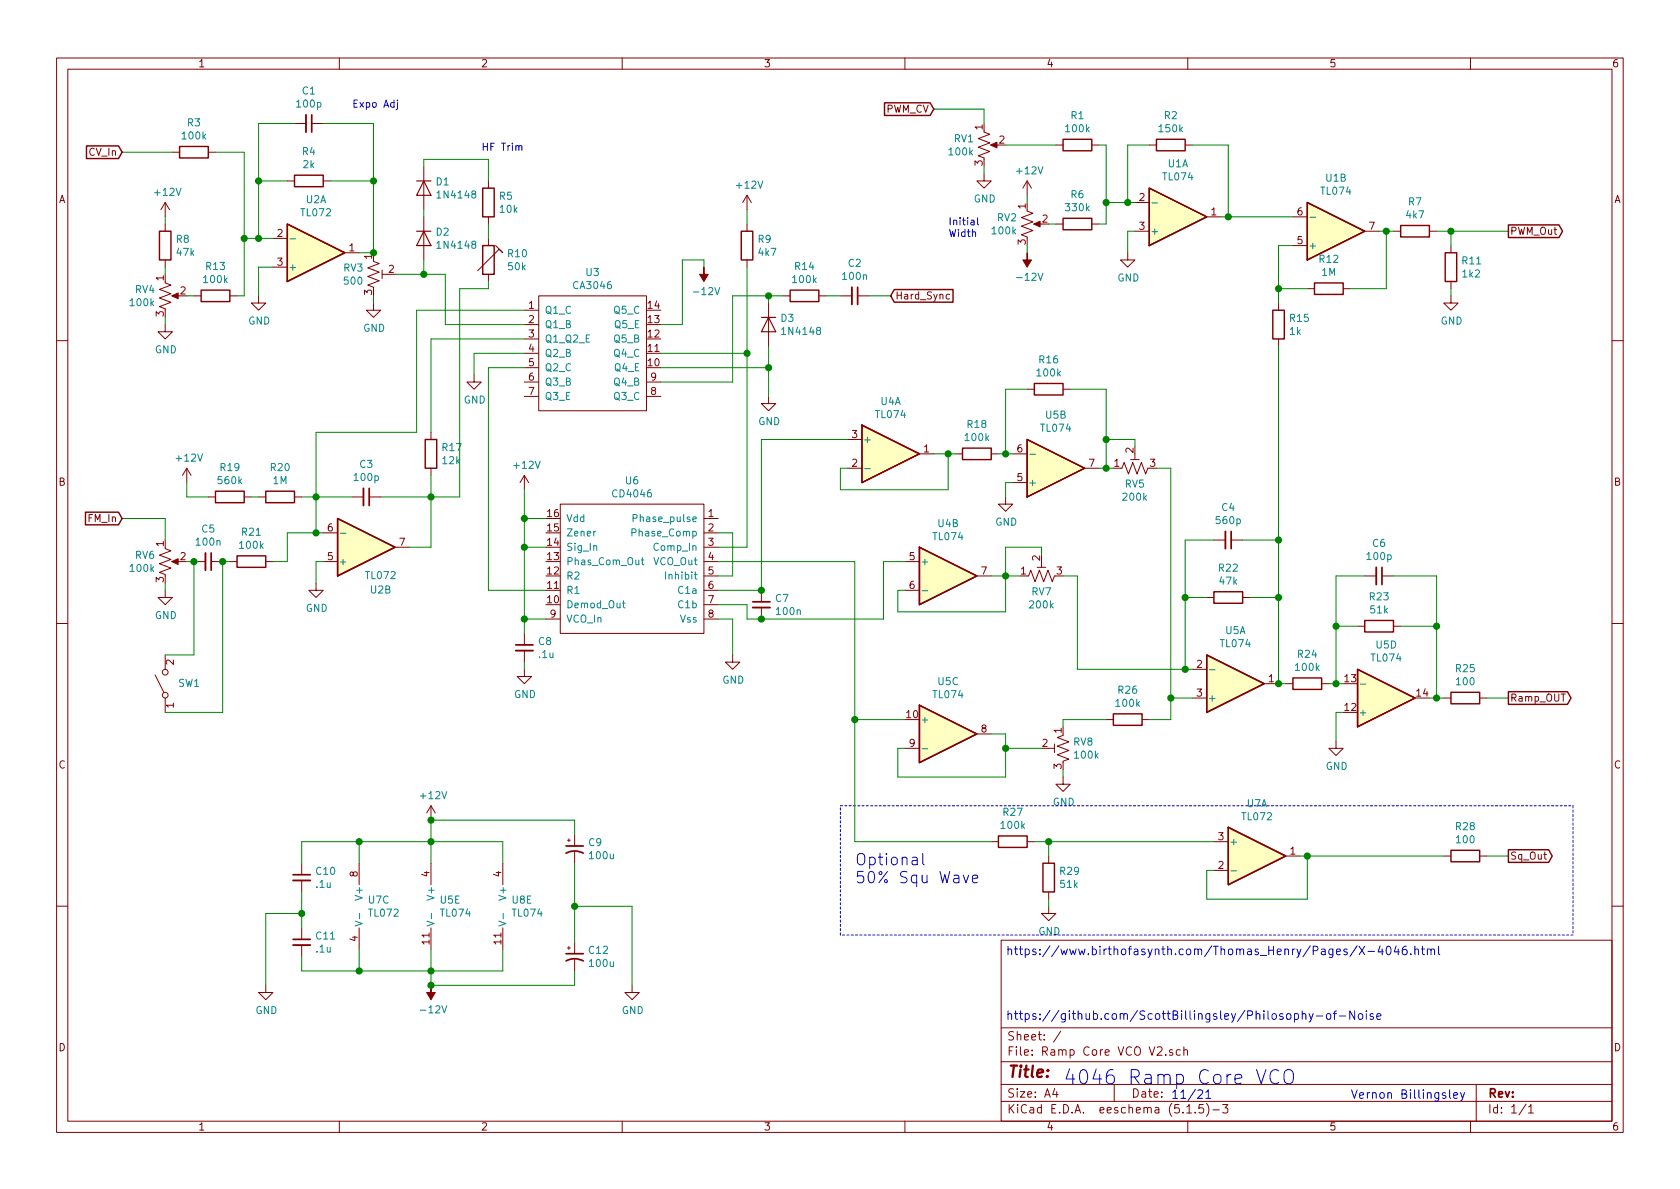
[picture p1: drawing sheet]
<svg xmlns="http://www.w3.org/2000/svg" width="297mm" height="210mm" viewBox="0 0 297 210" stroke-linecap="round" stroke-linejoin="round" font-family="sans-serif">
<g fill="none" stroke="#840000" stroke-width=".18">
<path d="M10 10.3h277v189.9h-277zM12 12.2h273v186.1h-273zM60 10.3v1.9M110 10.3v1.9M160 10.3v1.9M210 10.3v1.9M260 10.3v1.9M29.2 35.8v2.5M29.2 39.6v1.3M29.2 35.8l-.8 1.3M29.2 35.8l.8 1.3M30.5 26.9h1.2"/>
<path d="M36.8 26.9h1.3M50.8 32h1.3M52.1 21.8h2M55.1 21.8h2M57.1 32h1.3M74.9 29.5v7.6M74.9 38.3v7.7M86.4 32v1.3M86.4 38.3v1.3M132.1 34.5v2.6M132.1 39.6v1.3M132.1 34.5l-.8 1.3"/>
<path d="M132.1 34.5l.7 1.3M174 30.7v1.3h1.3l-1.3 1.3-1.3-1.3h1.3M174 23.4l1 .3-2 .8 2 .8-2 .7 2 .8-2 .8 1 .3M175.5 25.6h1M181.6 37.3l1 .4-2 .8 2 .7-2 .8 2 .8-2 .7 1 .4M181.6 32l-.8 1.3M181.6 32v2.5M181.6 32l.8 1.3M183.1 39.6h1M186.7 25.6h1.3M186.7 39.6h1.3M193 25.6h1.3"/>
<path d="M193 39.6h1.3M200.7 35.8h2.5M203.2 25.6h1.3M209.5 25.6h1.3M213.4 38.3h2.5M228.6 38.3h2.5M29.2 50l1 .4-2 .8 2 .7-2 .8 2 .8-2 .7 1 .4M29.2 57.4v1.3h1.3l-1.3 1.2-1.3-1.2h1.3M29.2 46v1.2M30.7 52.3h1M34.3 52.3h1.3M40.6 52.3h1.3"/>
<path d="M45.7 52.3v1.3h1.3l-1.3 1.3-1.3-1.3h1.3M48.3 42.2h2.5M48.3 47.2h2.5M61 44.7h2.5M66 46.2l1.1 .4-2.1 .8 2.1 .7-2.1 .8 2.1 .8-2.1 .7 1 .4M66 53.6v1.3h1.3l-1.3 1.2-1.2-1.2h1.2M67.6 47.7v1.6M67.6 48.5h1M86.4 42.2v1.2M86.4 48.5v1.3M87.6 43.4l1.3 1.3-.6-.6-3.8 3.8M92.7 54.9h2.5"/>
<path d="M92.7 57.4h2.5M92.7 59.9h2.5M95.2 52.3h19.1v20.3h-19.1zM132.1 46v1.2M135.9 53.6v7.6M138.4 52.3h1.3M144.8 52.3h1.2M148.6 52.3h2M151.6 52.3h2.1M167.9 52.1l-.4-.1-.2 .3 .1 .5h.5M199.4 44.7v1.3h1.3l-1.3 1.2-1.3-1.2h1.3M200.7 40.9h2.5"/>
<path d="M226.1 53.6v1.3M226.1 59.9v1.3M228.6 43.4h2.5M231.1 51h1.3M237.5 51h1.3M241.3 40.9h2.5M246.4 40.9h1.2M252.7 40.9h1.3M256.5 52.3v1.3h1.3l-1.3 1.3-1.2-1.3h1.2M256.5 43.4v1.3M256.5 49.8v1.2M10 60.2h2"/>
<path d="M76.2 76.4v1.3M83.8 66.3v1.3h1.3l-1.3 1.2-1.3-1.2h1.3M92.7 62.5h2.5M92.7 65h2.5M92.7 67.6h2.5M92.7 70.1h2.5M114.3 67.6h2.5M114.3 70.1h2.5M135.9 70.1v1.3h1.3l-1.3 1.2-1.3-1.2h1.3M149.9 77.7h2.5M181.6 68.8h1.3M188 68.8h1.2"/>
<path d="M285 60.2h2M29.2 97l1 .4-2 .8 2 .7-2 .8 2 .8-2 .7 1 .4M30.7 99.3h1M33 82.8l-.7 1.3M33 82.8v2.5M33 82.8l.8 1.3M34.3 99.3h2M36.8 87.9h1.3M37.3 99.3h2.1M40.6 99.3h1.3M43.2 87.9h1.2M45.7 87.9h1.3"/>
<path d="M47 99.3h1.3M52.1 87.9h1.2M57.1 99.3h2.6M57.1 94.2h2.6M62.2 87.9h2.1M65.3 87.9h2M69.8 96.8h2.6M76.2 82.8v1.3M92.7 84.1v2.5M92.7 84.1l-.8 1.2M92.7 84.1l.8 1.2M99.1 89.1h25.4v22.9h-25.4z"/>
<path d="M124.5 99.3h2.5M124.5 94.2h2.5M124.5 96.8h2.5M124.5 91.7h2.5M149.9 82.8h2.5M160 99.3h2.6M162.6 80.3h2.5M168.9 80.3h1.3M175.3 80.3h1.2M177.8 87.9v1.2h1.3l-1.3 1.3-1.3-1.3h1.3M179.1 85.3h2.5M179.1 80.3h2.5"/>
<path d="M184.1 99.3v1M191.8 82.8h2.5M198.1 82.8h.3l.4-1 .7 2 .8-2 .7 2 .8-2 .8 2 .3-1M199.9 81.3h1.5M200.7 80.3v1M214.6 95.5h2.1M217.7 95.5h2M10 110.3h2M27.4 119.4l1.6 3M29.2 104.4v1.3h1.3l-1.3 1.2-1.3-1.2h1.3M29.2 115.8v2.6M55.9 103.1v1.3h1.2l-1.2 1.3-1.3-1.3h1.3"/>
<path d="M92.7 118.4v1.2h1.3l-1.3 1.3-1.3-1.3h1.3M92.7 112v2M92.7 115.1v2M96.5 109.5h2.6M124.5 101.8h2.5M124.5 104.4h2.5M124.5 106.9h2.5M124.5 109.5h2.5M129.5 115.8v1.3h1.3l-1.3 1.3-1.2-1.3h1.2M134.6 104.4v2M134.6 107.4v2.1M160 104.4h2.6"/>
<path d="M172.7 101.8h2.6M181.6 101.8h.3l.3-1 .8 2.1 .8-2.1 .7 2.1 .8-2.1 .8 2.1 .3-1.1M183.4 100.3h1.5M210.8 118.4h2.6M213.4 105.7h1.2M219.7 105.7h1.3M240 110.7h1.3M241.3 101.8h2M244.3 101.8h2.1M246.4 110.7h1.2M285 110.3h2M29.2 123.4v2.6"/>
<path d="M160 132.3h2.6M172.7 129.8h2.6M185.4 132.3h1M186.4 131.6v1.5M188 137.4v1.3h1.2l-1.2 1.2-1.3-1.2h1.3M188 130l-1.1 .4 2.1 .8-2.1 .7 2.1 .8-2.1 .8 2.1 .7-1 .4M195.6 127.2h1.2M201.9 127.2h1.3M210.8 123.4h2.6M223.5 120.9h2.6M227.3 120.9h1.3M233.7 120.9h1.2"/>
<path d="M236.2 131.1v1.2h1.3l-1.3 1.3-1.3-1.3h1.3M255.3 123.4h1.2M261.6 123.4h1.3M53.3 152.6v2.1M53.3 155.7v2M63.5 152.6v3.9M76.2 142.5v2.5M76.2 152.6v3.9M76.2 142.5l-.8 1.3M76.2 142.5l.8 1.3M88.9 152.6v3.9M100.3 148.6h.5"/>
<path d="M100.6 148.3v.5M101.6 147.6v2M101.6 150.6v2M175.3 148.8h1.2M181.6 148.8h1.3M185.4 151.4v1.2M185.4 157.7v1.3M214.6 153.9h2.6M214.6 148.8h2.6M227.3 151.4h2.6M255.3 151.4h1.2M261.6 151.4h1.3"/>
<path d="M10 160.2h2M47 174.2v1.3h1.3l-1.3 1.3-1.3-1.3h1.3M53.3 164.1v2M53.3 167.1v2.1M63.5 164.1v3.8M76.2 164.1v3.8M88.9 164.1v3.8M100.3 167.6h.5M100.6 167.4v.5M101.6 166.6v2.1M101.6 169.7v2M111.8 174.2v1.3h1.2l-1.2 1.3-1.3-1.3h1.3"/>
<path d="M177 166.3h108v32h-108zM185.4 160.3v1.2h1.3l-1.3 1.3-1.3-1.3h1.3M285 160.2h2M60 198.3v1.9M110 198.3v1.9M160 198.3v1.9M177 194.8h108M177 191.8h108M177 187.8h108M177 181.8h108M186.5 192.5l-.4 1h1M186.8 193v1"/>
<path d="M187.6 182.3l-1.3 2M197 191.8v3M206.1 186.5v.1M207.3 185.7l-.3-.1-.2 .2v.2l.5 .2v.3h-.5M208.7 185.7l-.4-.1-.3 .3 .1 .6h.6M209.3 185.7l.2-.1 .4 .1 .1 .9M209.3 185.1v1.5M209.8 195.8l.5-.5v1.5M209.8 196.8h.9M210 198.3v1.9M211.3 196.7v.1M212.8 195.3h-.8v.7l.2-.1 .5 .1 .1 .2v.5l-.3 .1-.5-.1"/>
<path d="M213.3 195.1a1.71 1.71 0 0 1 0 2.3M214.5 196.3h1.1M216.2 195.3h.9l-.5 .6 .4 .1v.7l-.2 .1-.6-.1M260 198.3v1.9M261 191.8v6.5M269.8 195.2l-1.2 2M270.3 195.8l.4-.5v1.5M270.3 196.8h.8"/>
<circle cx="29.2" cy="118.9" r=".51"/>
<circle cx="29.2" cy="122.9" r=".51"/>
</g>
<g fill="#840000" stroke="#840000" stroke-width=".18">
<path d="M76.2 174.2v1.3h.8l-.8 1.3-.8-1.3h.8z"/>
<path d="M175.1 25.6l1.2-.5v1.1z"/>
<path d="M30.4 99.3l1.1-.5v1z"/>
<path d="M30.4 52.3l1.1-.5v1z"/>
<path d="M124.5 47.2v1.3h.7l-.7 1.3-.8-1.3h.8z"/>
<path d="M182.8 39.6l1.1-.5v1z"/>
<path d="M181.6 44.7v1.3h.8l-.8 1.2-.8-1.2h.8z"/>
</g>
<g fill="#ffffc2" stroke="#ffffc2" stroke-width=".18">
<path d="M162.6 124.7l10.1 5.1-10.1 5.1z"/>
<path d="M240 118.4l10.2 5-10.2 5.1z"/>
<path d="M181.6 77.7l10.2 5.1-10.2 5.1z"/>
<path d="M213.4 115.8l10.1 5.1-10.1 5.1z"/>
<path d="M50.8 39.6l10.2 5.1-10.2 5.1z"/>
<path d="M231.1 35.8l10.2 5.1-10.2 5.1z"/>
<path d="M162.6 96.8l10.1 5-10.1 5.1z"/>
<path d="M152.4 75.2l10.2 5.1-10.2 5z"/>
<path d="M203.2 33.3l10.2 5-10.2 5.1z"/>
<path d="M217.2 146.3l10.1 5.1-10.1 5.1z"/>
<path d="M59.7 91.7l10.1 5.1-10.1 5z"/>
</g>
<g fill="none" stroke="#840000" stroke-width=".25">
<path d="M156.4 18.2h8.1l.6 1.1-.6 1.1h-8.1zM15.3 25.8h5.7l.6 1.1-.6 1.1h-5.7zM31.7 25.9h5.1v2h-5.1zM50.8 39.6l10.2 5.1-10.2 5.1zM52.1 31h5v2h-5zM85.3 33.3h2.1v5h-2.1zM188 38.6h5v2h-5zM188 24.6h5v2.1h-5zM203.2 33.3l10.2 5-10.2 5.1zM204.5 24.6h5v2.1h-5zM231.1 35.8l10.2 5.1-10.2 5.1zM247.6 39.9h5.1v2h-5.1z"/>
<path d="M266.7 39.8h8.9l.7 1.1-.7 1.1h-8.9zM28.2 40.9h2v5.1h-2zM35.6 51.3h5v2h-5zM85.3 43.4h2.1v5.1h-2.1zM131.1 40.9h2v5.1h-2zM139.7 51.3h5.1v2h-5.1zM158.1 51.2h10.4v2.2h-10.4l-.6-1.1zM225 54.9h2.1v5h-2.1zM232.4 50h5.1v2.1h-5.1zM255.5 44.7h2.1v5.1h-2.1zM75.2 77.7h2v5.1h-2zM152.4 75.2l10.2 5.1-10.2 5z"/>
<path d="M170.2 79.2h5.1v2.1h-5.1zM181.6 77.7l10.2 5.1-10.2 5.1zM182.9 67.8h5.1v2h-5.1zM15.1 90.6h5.9l.6 1.1-.6 1.1h-5.9zM38.1 86.9h5.1v2h-5.1zM41.9 98.3h5.1v2h-5.1zM47 86.9h5.1v2h-5.1zM59.7 91.7l10.1 5.1-10.1 5zM162.6 96.8l10.1 5-10.1 5.1zM213.4 115.8l10.1 5.1-10.1 5.1zM214.6 104.6h5.1v2.1h-5.1zM228.6 119.9h5.1v2h-5.1z"/>
<path d="M240 118.4l10.2 5-10.2 5.1zM241.3 109.7h5.1v2.1h-5.1zM162.6 124.7l10.1 5.1-10.1 5.1zM196.8 126.2h5.1v2.1h-5.1zM256.5 122.4h5.1v2.1h-5.1zM266.7 122.3h10.4l.7 1.1-.7 1.2h-10.4zM176.5 147.8h5.1v2.1h-5.1zM184.4 152.6h2v5.1h-2zM217.2 146.3l10.1 5.1-10.1 5.1zM256.5 150.4h5.1v2h-5.1zM266.7 150.3h7.1l.6 1.1-.6 1.1h-7.1z"/>
</g>
<g fill="none" stroke="#008484" stroke-width=".18">
<path d="M203.7 35.9h1M231.6 38.4h1M51.3 42.2h1M60.2 94.3h1M105.3 93.9l-.3 .3M111.7 94.2l.7-.1v-.5l-.7-.1v1.3M111.9 91.6l.7-.1v-.4l-.2-.1h-.5v1.2M113.4 99h.5M113.6 98.6v1.1l.3 .2M152.9 82.9h1M182.1 80.3h1M110.1 106.6h.4"/>
<path d="M110.2 106.2v1.1l.3 .2M163 104.5h1M213.8 118.4h1M163 132.4h1M240.5 121h1M217.7 154h.9M62.8 162.9l1.3 .4-1.3 .4M63.6 161.5v1M75.5 162.9l1.3 .4-1.3 .4M76.3 161.5v1M88.2 162.9l1.3 .4-1.3 .4M89 161.5v1"/>
</g>
<path d="M73.7 32h2.5M74.9 32l1.3 2.5h-2.5zM73.7 40.9h2.5M74.9 40.9l1.3 2.5h-2.5zM134.6 56.1h2.6M135.9 56.1l1.3 2.6h-2.6z" fill="none" stroke="#840000" stroke-width=".2"/>
<path d="M54.1 20.3v3.1M150.6 50.8v3M36.3 97.8v3M64.3 86.4v3M216.7 94v3M91.2 115.1h3M133.1 107.4h3M243.3 100.3v3.1M51.8 155.7h3.1M51.8 167.1h3.1" fill="none" stroke="#840000" stroke-width=".33"/>
<g fill="none" stroke="#840000" stroke-width=".3">
<path d="M55.1 20.3v3.1M151.6 50.8v3M37.3 97.8v3M65.3 86.4v3M217.7 94v3M91.2 114h3M133.1 106.4h3M244.3 100.3v3.1M51.8 154.7h3.1M100.1 150.9a3.2 3.2 0 0 1 3 0M100.1 149.6h3M51.8 166.1h3.1"/>
<path d="M100.1 169.9a3.2 3.2 0 0 1 3 0M100.1 168.7h3"/>
</g>
<path d="M148.6 142.5h129.5M278.1 142.5v22.8M148.6 165.3v-22.8M278.1 165.3h-129.5" fill="none" stroke="#0000c2" stroke-width=".18" stroke-dasharray=".4 .4"/>
<g fill="none" stroke="#008400" stroke-width=".18">
<path d="M165.1 19.3h8.9v2.5M21.6 26.9h8.9M29.2 38.3v1.3M38.1 26.9h5.1v25.4h-1.3M45.7 32h5.1M52.1 21.8h-6.4v20.4M57.1 21.8h8.9v22.9h-2.5M58.4 32h7.6M74.9 29.5v-1.3h11.5v3.8M74.9 37.1v1.2M86.4 39.6v2.6M132.1 37.1v2.5"/>
<path d="M174 29.5v1.2M177.8 25.6h8.9M181.6 34.5v1.3M185.4 39.6h1.3M194.3 25.6h1.3v14h-1.3M195.6 35.8h5.1M203.2 25.6h-3.8v10.2M210.8 25.6h6.4v12.7M215.9 38.3h12.7M29.2 47.2v1.3M29.2 56.1v1.3M33 52.3h1.3"/>
<path d="M43.2 42.2h5.1M48.3 47.2h-2.6v5.1M66 52.3v1.3M69.8 48.5h8.9v8.9h14M74.9 46v2.5M86.4 49.8v1.2h-5.1v36.9h-14M92.7 59.9h-16.5v16.5M92.7 54.9h-19v21.5h-17.8v17.8M124.5 47.2v-1.2h-3.9v11.4h-3.8M132.1 47.2v49.6h-5.1M135.9 52.3v1.3M138.4 52.3h-8.9v15.3h-12.7"/>
<path d="M146 52.3h2.6M153.7 52.3h3.8M181.6 43.4v1.3M200.7 40.9h-1.3v3.8M226.1 51h5M228.6 43.4h-2.5v10.2M243.8 40.9h2.6M245.1 40.9v10.1h-6.3M254 40.9h12.7M256.5 40.9v2.5M256.5 51v1.3M92.7 65h-6.3v39.4h10.1"/>
<path d="M92.7 62.5h-8.9v3.8M116.8 65h19.1M116.8 62.5h15.3M135.9 61.2v8.9M149.9 77.7h-15.3v26.7h-7.6M181.6 68.8h-3.8v11.5M189.2 68.8h6.4v14M195.6 77.7h5.1v1.3M226.1 61.2v59.7h1.2M21.6 91.7h7.6v3.8M33 85.3v2.6h3.8M33 99.3h1.3v16.5h-5.1"/>
<path d="M40.6 99.3h-1.2v26.7h-10.2M44.4 87.9h1.3M53.3 87.9h8.9M57.1 94.2h-6.3v5.1h-2.5M57.1 99.3h-1.2v3.8M76.2 84.1v12.7h-3.8M92.7 86.6v25.4M92.7 96.8h3.8M92.7 91.7h3.8M127 99.3h24.1v49.5h24.2M127 94.2h2.5v7.6h-2.5M160 99.3h-3.8v10.2h-24.1v-2.6h-5.1"/>
<path d="M165.1 80.3h3.8M167.6 80.3v6.3h-19v-3.8h1.3M176.5 80.3h2.6M179.1 85.3h-1.3v2.6M184.1 98v-1.2h-6.3v11.4h-19.1v-3.8h1.3M194.3 82.8h2.5M204.5 82.8h2.5v44.4h-3.8M214.6 95.5h-5.1v22.9M219.7 95.5h6.4M29.2 103.1v1.3M92.7 117.1v1.3M92.7 109.5h3.8"/>
<path d="M127 109.5h2.5v6.3M175.3 101.8h5M188 101.8h2.5v16.6h20.3M209.5 105.7h3.9M221 105.7h5.1M236.2 110.7h3.8M241.3 101.8h-5.1v19.1M246.4 101.8h7.6v21.6M247.6 110.7h6.4M151.1 127.2h8.9M175.3 129.8h2.5v7.6h-19.1v-5.1h1.3M177.8 132.3h6.3"/>
<path d="M188 136.1v1.3M195.6 127.2h-7.6v1.3M207 123.4h3.8M234.9 120.9h2.6M237.5 126h-1.3v5.1M252.7 123.4h2.6M262.9 123.4h3.8M53.3 152.6v-3.8h35.6v3.8M53.3 157.7v6.4M63.5 148.8v3.8M101.6 147.6v-2.6h-25.4v7.6M101.6 152.6v14"/>
<path d="M182.9 148.8h31.7M185.4 148.8v2.6M185.4 159v1.3M229.9 151.4h25.4M231.1 151.4v7.6h-17.7v-5.1h1.2M262.9 151.4h3.8M53.3 161.5h-6.3v12.7M63.5 167.9v3.8M76.2 167.9v6.3h25.4v-2.5M88.9 167.9v3.8h-35.6v-2.5M101.6 160.3h10.2v13.9"/>
</g>
<g fill="none" stroke="#0000c2" stroke-width=".18">
<path d="M70.3 18.1v1.1l-.3 .2M70.3 17.7v.1M91.7 25.9l.2-.2 .3 .1 .1 .8M172.8 38.5v1.1l.2 .2M163.1 150.9v1.7l.3 .3M170.3 154.8l.5 1.3 .5-1.3M171.9 155.4l1-.2-.1-.3-.6-.1-.3 .2 .1 1 .2 .1 .6-.1M228.9 179.3a.48 .48 0 0 1 .6 .1v.7a.48 .48 0 0 1-.6 .1M228.9 179.2v1.5M230.3 179.4l.2-.2 .3 .1 .1 1M230.3 178.8v1.5M231.4 179.2l.4 1.1"/>
<path d="M232.2 179.2l-.5 1.4-.3 .1M232.7 179.7h1.2M234.6 179.4l.2-.2 .4 .1 .1 .2-.1 .7-.4 .1-.2-.2zM235.7 179.2h.6M236.3 178.8l-.4 .2v1.3M236.8 179.7h1.1M239.5 178.8v1.5l-.8-1.5v1.5M240 167.3l-1.3 1.9M240.2 179.4l.2-.2 .4 .1 .1 .2-.1 .7-.4 .1-.2-.2zM240.3 167.3l1 1.5M241.3 167.3l-1 1.5M241.6 178.8v.1"/>
<path d="M241.6 179.2v1.1M241.9 168.2h1.1M242.8 179.3l-.4-.1-.2 .3 .1 .2 .5 .1v.4h-.6M243.4 179.8l.8-.2-.1-.3-.4-.1-.3 .3 .1 .7h.6M244 167.3l-.3 1h.9M244.4 167.8v1M245.2 167.5l.2-.2a.8 .8 0 0 1 .6 .7 .8 .8 0 0 1-.3 .8h-.1a.83 .83 0 0 1-.4-1.3zM246.9 167.3l-.4 1h.9M247.2 167.8v1M248.7 167.3a.62 .62 0 0 0-.8 .7l.1 .7a.48 .48 0 0 0 .7 .1l.1-.3-.1-.5a.48 .48 0 0 0-.8 .2M249.4 168.7v.1M250.2 168v-.1a.36 .36 0 0 1 .6 .1v.8"/>
<path d="M250.2 167.3v1.5M251.3 167.8h.6M251.5 167.3v1.3l.4 .2M252.4 168l.2-.2 .3 .1 .1 .9M252.4 167.8v1M253 168l.2-.2 .4 .1v.9M254.4 167.3v1.3l.2 .2M211.8 192.9l.5-.2 .3 .2v.3l-.9 1h.9M213.2 193.2l.4-.5v1.5M213.2 194.2h.9M226.1 189.4a.94 .94 0 0 0-1.1-.1 .94 .94 0 0 0-.5 .9 1.04 1.04 0 0 0 .3 1.1 1.04 1.04 0 0 0 1.2 .2l.1-.1M227.2 189.5l.2-.2a.84 .84 0 0 1 1.2 .2 1.96 1.96 0 0 1-.3 2l-.2 .1a.85 .85 0 0 1-1.1-.8z"/>
<path d="M256.3 192.7v1.3l.2 .2M257 193.7l.7-.1v-.3l-.5-.1-.2 .2 .1 .8h.6M258.2 193.2l.4 1M259 193.2l-.6 1.4-.2 .1"/>
</g>
<g fill="#008400" stroke="#008400" stroke-width=".25">
<circle cx="74.9" cy="48.5" r=".51"/>
<circle cx="101.6" cy="160.3" r=".51"/>
<circle cx="76.2" cy="145" r=".51"/>
<circle cx="92.7" cy="91.7" r=".51"/>
<circle cx="66" cy="44.7" r=".51"/>
<circle cx="63.5" cy="148.8" r=".51"/>
<circle cx="76.2" cy="174.2" r=".51"/>
<circle cx="63.5" cy="171.7" r=".51"/>
<circle cx="217.2" cy="38.3" r=".51"/>
<circle cx="43.2" cy="42.2" r=".51"/>
<circle cx="195.6" cy="35.8" r=".51"/>
<circle cx="92.7" cy="109.5" r=".51"/>
<circle cx="45.7" cy="42.2" r=".51"/>
<circle cx="53.3" cy="161.5" r=".51"/>
<circle cx="76.2" cy="87.9" r=".51"/>
<circle cx="177.8" cy="132.3" r=".51"/>
<circle cx="209.6" cy="105.7" r=".51"/>
<circle cx="135.9" cy="65" r=".51"/>
<circle cx="226.1" cy="95.5" r=".51"/>
<circle cx="209.6" cy="118.4" r=".51"/>
<circle cx="135.9" cy="52.3" r=".51"/>
<circle cx="226.1" cy="105.7" r=".51"/>
<circle cx="207" cy="123.4" r=".51"/>
<circle cx="256.5" cy="40.9" r=".51"/>
<circle cx="177.8" cy="101.8" r=".51"/>
<circle cx="245.1" cy="40.9" r=".51"/>
<circle cx="151.1" cy="127.2" r=".51"/>
<circle cx="92.7" cy="96.8" r=".51"/>
<circle cx="134.6" cy="109.5" r=".51"/>
<circle cx="134.6" cy="104.4" r=".51"/>
<circle cx="254" cy="123.4" r=".51"/>
<circle cx="185.4" cy="148.8" r=".51"/>
<circle cx="55.9" cy="87.9" r=".51"/>
<circle cx="231.1" cy="151.4" r=".51"/>
<circle cx="45.7" cy="32" r=".51"/>
<circle cx="76.2" cy="171.7" r=".51"/>
<circle cx="199.4" cy="35.8" r=".51"/>
<circle cx="39.4" cy="99.3" r=".51"/>
<circle cx="76.2" cy="148.8" r=".51"/>
<circle cx="226.1" cy="120.9" r=".51"/>
<circle cx="34.3" cy="99.3" r=".51"/>
<circle cx="236.2" cy="120.9" r=".51"/>
<circle cx="66" cy="32" r=".51"/>
<circle cx="132.1" cy="62.5" r=".51"/>
<circle cx="195.6" cy="77.7" r=".51"/>
<circle cx="55.9" cy="94.2" r=".51"/>
<circle cx="195.6" cy="82.8" r=".51"/>
<circle cx="226.1" cy="51" r=".51"/>
<circle cx="254" cy="110.7" r=".51"/>
<circle cx="177.8" cy="80.3" r=".51"/>
<circle cx="236.2" cy="110.7" r=".51"/>
<circle cx="167.6" cy="80.3" r=".51"/>
</g>
<text font-size="3.5" fill="#0000c2" x="188" y="191.8">4046 Ramp Core VCO</text>
<g font-size="2.8" fill="#0000c2">
<text x="151.1" y="153">Optional</text>
<text x="151.1" y="156.2">50% Squ Wave</text>
</g>
<text font-size="2.8" fill="#840000" x="178" y="190.5">Title:</text>
<g font-size="2.1" fill="#0000c2">
<text x="177.8" y="168.9">https://www.birthofasynth.com/Thomas_Henry/Pages/X-4046.html</text>
<text x="177.8" y="180.3">https://github.com/ScottBillingsley/Philosophy-of-Noise</text>
<text x="207" y="194.3">11/21</text>
<text x="238.8" y="194.3">Vernon Billingsley</text>
</g>
<g font-size="2.1" fill="#840000">
<text x="178" y="184">Sheet: /</text>
<text x="178" y="186.7">File: Ramp Core VCO V2.sch</text>
<text x="178" y="196.9">KiCad E.D.A. eeschema (5.1.5)-3</text>
<text x="178" y="194.1">Size: A4</text>
<text x="200" y="194.1">Date:</text>
<text x="263" y="194.1">Rev:</text>
<text x="263" y="196.9">Id: 1/1</text>
</g>
<g font-size="1.8" fill="#840000">
<text x="35" y="11.9">1</text>
<text x="85" y="11.9">2</text>
<text x="135" y="11.9">3</text>
<text x="185" y="11.9">4</text>
<text x="235" y="11.9">5</text>
<text x="285" y="11.9">6</text>
<text x="156.5" y="19.9">PWM_CV</text>
<text x="173.7" y="23" transform="rotate(-90 173.7 23)">1</text>
<text x="15.8" y="27.6">CV_In</text>
<text x="173.7" y="29.3" transform="rotate(-90 173.7 29.3)">3</text>
<text x="176.7" y="25.4">2</text>
<text x="10.4" y="35.9">A</text>
<text x="201.4" y="35.6">2</text>
<text x="285.4" y="35.9">A</text>
<text x="49" y="41.9">2</text>
<text x="181.4" y="36.9" transform="rotate(-90 181.4 36.9)">1</text>
<text x="184.3" y="39.4">2</text>
<text x="201.4" y="40.6">3</text>
<text x="214.1" y="38.1">1</text>
<text x="229.4" y="38.1">6</text>
<text x="242.1" y="40.6">7</text>
<text x="267" y="41.5">PWM_Out</text>
<text x="49" y="47">3</text>
<text x="61.7" y="44.4">1</text>
<text x="65.8" y="45.8" transform="rotate(-90 65.8 45.8)">1</text>
<text x="181.4" y="43.3" transform="rotate(-90 181.4 43.3)">3</text>
<text x="229.4" y="43.2">5</text>
<text x="29" y="49.6" transform="rotate(-90 29 49.6)">1</text>
<text x="31.9" y="52.1">2</text>
<text x="65.8" y="52.2" transform="rotate(-90 65.8 52.2)">3</text>
<text x="68.7" y="48.3">2</text>
<text x="158.3" y="53">Hard_Sync</text>
<text x="29" y="56" transform="rotate(-90 29 56)">3</text>
<text x="93.5" y="54.6">1</text>
<text x="93.5" y="57.1">2</text>
<text x="93.5" y="59.7">3</text>
<text x="114.6" y="59.7">12</text>
<text x="114.6" y="57.1">13</text>
<text x="114.6" y="54.6">14</text>
<text x="93.5" y="62.2">4</text>
<text x="93.5" y="64.8">5</text>
<text x="114.6" y="64.8">10</text>
<text x="114.6" y="62.2">11</text>
<text x="93.5" y="67.3">6</text>
<text x="93.5" y="69.8">7</text>
<text x="115.1" y="69.8">8</text>
<text x="115.1" y="67.3">9</text>
<text x="150.6" y="77.5">3</text>
<text x="150.6" y="82.5">2</text>
<text x="163.3" y="80">1</text>
<text x="179.9" y="80">6</text>
<text x="192.6" y="82.5">7</text>
<text x="197" y="82.5">1</text>
<text x="200.4" y="80.1" transform="rotate(-90 200.4 80.1)">2</text>
<text x="203.4" y="82.5">3</text>
<text x="10.4" y="85.9">B</text>
<text x="179.9" y="85.1">5</text>
<text x="285.4" y="85.9">B</text>
<text x="15.7" y="92.3">FM_In</text>
<text x="57.9" y="94">6</text>
<text x="96.8" y="94">15</text>
<text x="96.8" y="91.4">16</text>
<text x="125.2" y="91.4">1</text>
<text x="125.2" y="94">2</text>
<text x="29" y="96.6" transform="rotate(-90 29 96.6)">1</text>
<text x="31.9" y="99.1">2</text>
<text x="57.9" y="99.1">5</text>
<text x="70.6" y="96.5">7</text>
<text x="96.8" y="101.6">12</text>
<text x="96.8" y="99.1">13</text>
<text x="96.8" y="96.5">14</text>
<text x="125.2" y="96.5">3</text>
<text x="125.2" y="99.1">4</text>
<text x="125.2" y="101.6">5</text>
<text x="160.8" y="99.1">5</text>
<text x="173.5" y="101.6">7</text>
<text x="180.5" y="101.6">1</text>
<text x="183.9" y="99.2" transform="rotate(-90 183.9 99.2)">2</text>
<text x="186.8" y="101.6">3</text>
<text x="29" y="103" transform="rotate(-90 29 103)">3</text>
<text x="96.8" y="106.7">10</text>
<text x="96.8" y="104.1">11</text>
<text x="125.2" y="104.1">6</text>
<text x="125.2" y="106.7">7</text>
<text x="160.8" y="104.1">6</text>
<text x="97.3" y="109.2">9</text>
<text x="125.2" y="109.2">8</text>
<text x="30.7" y="117.6" transform="rotate(-90 30.7 117.6)">2</text>
<text x="211.6" y="118.1">2</text>
<text x="30.7" y="125.2" transform="rotate(-90 30.7 125.2)">1</text>
<text x="211.6" y="123.2">3</text>
<text x="224.3" y="120.6">1</text>
<text x="237.8" y="125.7">12</text>
<text x="237.8" y="120.6">13</text>
<text x="250.5" y="123.2">14</text>
<text x="267" y="124.1">Ramp_OUT</text>
<text x="160.3" y="127">10</text>
<text x="173.5" y="129.5">8</text>
<text x="187.7" y="129.6" transform="rotate(-90 187.7 129.6)">1</text>
<text x="10.4" y="135.9">C</text>
<text x="160.8" y="132.1">9</text>
<text x="184.3" y="132.1">2</text>
<text x="187.7" y="136" transform="rotate(-90 187.7 136)">3</text>
<text x="285.4" y="135.9">C</text>
<text x="215.4" y="148.6">3</text>
<text x="63.2" y="155" transform="rotate(-90 63.2 155)">8</text>
<text x="75.9" y="155" transform="rotate(-90 75.9 155)">4</text>
<text x="88.6" y="155" transform="rotate(-90 88.6 155)">4</text>
<text x="215.4" y="153.7">2</text>
<text x="228.1" y="151.1">1</text>
<text x="267" y="152">Sq_Out</text>
<text x="63.2" y="166.5" transform="rotate(-90 63.2 166.5)">4</text>
<text x="75.9" y="166.9" transform="rotate(-90 75.9 166.9)">11</text>
<text x="88.6" y="166.9" transform="rotate(-90 88.6 166.9)">11</text>
<text x="10.4" y="185.9">D</text>
<text x="285.4" y="185.9">D</text>
<text x="35" y="199.9">1</text>
<text x="85" y="199.9">2</text>
<text x="135" y="199.9">3</text>
<text x="185" y="199.9">4</text>
<text x="235" y="199.9">5</text>
<text x="285" y="199.9">6</text>
</g>
<g font-size="1.8" fill="#008484">
<text x="53.5" y="16.7">C1</text>
<text x="33.2" y="22.3">R3</text>
<text x="52.6" y="19">100p</text>
<text x="188.5" y="23.4">100k</text>
<text x="189.4" y="21.1">R1</text>
<text x="205.1" y="23.4">150k</text>
<text x="205.9" y="21.1">R2</text>
<text x="32.3" y="24.7">100k</text>
<text x="53.5" y="27.4">R4</text>
<text x="53.6" y="29.7">2k</text>
<text x="167.9" y="27.5">100k</text>
<text x="168.7" y="25.2">RV1</text>
<text x="206.5" y="29.6">U1A</text>
<text x="27.5" y="34.6">+12V</text>
<text x="54.1" y="35.9">U2A</text>
<text x="77.1" y="32.8">D1</text>
<text x="77.6" y="35.1">1N4148</text>
<text x="88.3" y="35.3">R5</text>
<text x="130.4" y="33.4">+12V</text>
<text x="172.2" y="35.8">GND</text>
<text x="179.9" y="30.8">+12V</text>
<text x="189.4" y="35">R6</text>
<text x="205.7" y="31.9">TL074</text>
<text x="233.7" y="34.4">TL074</text>
<text x="234.5" y="32.1">U1B</text>
<text x="53.3" y="38.2">TL072</text>
<text x="77.1" y="41.7">D2</text>
<text x="88.5" y="37.6">10k</text>
<text x="175.5" y="41.4">100k</text>
<text x="176.4" y="39.1">RV2</text>
<text x="188.5" y="37.4">330k</text>
<text x="203.3" y="41.5">+</text>
<text x="248.7" y="38.6">4k7</text>
<text x="249.1" y="36.3">R7</text>
<text x="31.2" y="42.9">R8</text>
<text x="31.3" y="45.3">47k</text>
<text x="36.5" y="47.7">R13</text>
<text x="50.9" y="47.9">+</text>
<text x="77.6" y="44">1N4148</text>
<text x="89.9" y="45.5">R10</text>
<text x="89.9" y="47.8">50k</text>
<text x="134.1" y="42.9">R9</text>
<text x="134.2" y="45.3">4k7</text>
<text x="140.6" y="47.7">R14</text>
<text x="150" y="47.2">C2</text>
<text x="231.3" y="44.1">+</text>
<text x="233.3" y="46.5">R12</text>
<text x="258.6" y="46.8">R11</text>
<text x="24" y="51.8">RV4</text>
<text x="36.1" y="50.1">100k</text>
<text x="60.8" y="48">RV3</text>
<text x="61" y="50.3">500</text>
<text x="101.5" y="51.1">CA3046</text>
<text x="103.7" y="48.8">U3</text>
<text x="123" y="52.2">-12V</text>
<text x="140.3" y="50.1">100k</text>
<text x="149.1" y="49.5">100n</text>
<text x="180.1" y="49.7">-12V</text>
<text x="197.6" y="49.8">GND</text>
<text x="233.7" y="48.8">1M</text>
<text x="258.6" y="49.1">1k2</text>
<text x="23.1" y="54.1">100k</text>
<text x="43.9" y="57.4">GND</text>
<text x="64.2" y="58.7">GND</text>
<text x="96.3" y="55.5">Q1_C</text>
<text x="96.3" y="58">Q1_B</text>
<text x="108.7" y="55.5">Q5_C</text>
<text x="108.8" y="58">Q5_E</text>
<text x="138.1" y="56.9">D3</text>
<text x="138.6" y="59.2">1N4148</text>
<text x="228.1" y="59.2">1k</text>
<text x="228.1" y="56.9">R15</text>
<text x="254.7" y="57.4">GND</text>
<text x="27.4" y="62.5">GND</text>
<text x="96.3" y="60.6">Q1_Q2_E</text>
<text x="96.3" y="63.1">Q2_B</text>
<text x="96.3" y="65.7">Q2_C</text>
<text x="108.7" y="63.1">Q4_C</text>
<text x="108.7" y="60.6">Q5_B</text>
<text x="108.8" y="65.7">Q4_E</text>
<text x="183.8" y="64.3">R16</text>
<text x="82" y="71.4">GND</text>
<text x="96.3" y="68.2">Q3_B</text>
<text x="96.3" y="70.7">Q3_E</text>
<text x="108.7" y="70.7">Q3_C</text>
<text x="108.7" y="68.2">Q4_B</text>
<text x="155.7" y="71.6">U4A</text>
<text x="183.5" y="66.6">100k</text>
<text x="134.1" y="75.2">GND</text>
<text x="154.9" y="73.9">TL074</text>
<text x="170.8" y="78">100k</text>
<text x="171.1" y="75.7">R18</text>
<text x="184.1" y="76.3">TL074</text>
<text x="184.9" y="74">U5B</text>
<text x="31.3" y="81.6">+12V</text>
<text x="39" y="83.3">R19</text>
<text x="47.9" y="83.3">R20</text>
<text x="63.7" y="82.7">C3</text>
<text x="78.3" y="79.8">R17</text>
<text x="78.3" y="82.1">12k</text>
<text x="91" y="82.9">+12V</text>
<text x="152.5" y="78.4">+</text>
<text x="38.7" y="85.6">560k</text>
<text x="48.3" y="85.6">1M</text>
<text x="62.8" y="85.1">100p</text>
<text x="108.5" y="88">CD4046</text>
<text x="110.6" y="85.6">U6</text>
<text x="181.7" y="86">+</text>
<text x="198.7" y="88.5">200k</text>
<text x="199" y="86.2">RV5</text>
<text x="35.7" y="94.2">C5</text>
<text x="42.8" y="94.7">R21</text>
<text x="100.1" y="94.9">Zener</text>
<text x="100.1" y="92.3">Vdd</text>
<text x="112.2" y="94.9">Phase_Comp</text>
<text x="112.6" y="92.3">Phase_pulse</text>
<text x="165.1" y="95.5">TL074</text>
<text x="165.9" y="93.2">U4B</text>
<text x="176" y="93">GND</text>
<text x="215.2" y="92.7">560p</text>
<text x="216.1" y="90.4">C4</text>
<text x="23.1" y="101.1">100k</text>
<text x="24" y="98.8">RV6</text>
<text x="34.8" y="96.5">100n</text>
<text x="42.5" y="97">100k</text>
<text x="59.8" y="99.9">+</text>
<text x="100.1" y="99.9">Phas_Com_Out</text>
<text x="100.1" y="97.4">Sig_In</text>
<text x="115.6" y="99.9">VCO_Out</text>
<text x="115.9" y="97.4">Comp_In</text>
<text x="162.7" y="99.9">+</text>
<text x="215.5" y="101.1">R22</text>
<text x="241.8" y="99">100p</text>
<text x="242.7" y="96.7">C6</text>
<text x="64.8" y="102.4">TL072</text>
<text x="65.6" y="104.9">U2B</text>
<text x="100.1" y="107.6">Demod_Out</text>
<text x="100.1" y="105">R1</text>
<text x="100.1" y="102.5">R2</text>
<text x="118.1" y="102.5">Inhibit</text>
<text x="120.1" y="107.6">C1b</text>
<text x="120.2" y="105">C1a</text>
<text x="137.2" y="106.4">C7</text>
<text x="182.2" y="107.6">200k</text>
<text x="182.4" y="105.3">RV7</text>
<text x="215.7" y="103.4">47k</text>
<text x="242.2" y="106.2">R23</text>
<text x="27.4" y="109.5">GND</text>
<text x="54.1" y="108.2">GND</text>
<text x="100.1" y="110.1">VCO_In</text>
<text x="120.3" y="110.1">Vss</text>
<text x="137.4" y="108.8">100n</text>
<text x="216.7" y="112.1">U5A</text>
<text x="242.4" y="108.5">51k</text>
<text x="95.2" y="114.1">C8</text>
<text x="95.3" y="116.4">.1u</text>
<text x="215.9" y="114.4">TL074</text>
<text x="229.2" y="118.6">100k</text>
<text x="229.5" y="116.3">R24</text>
<text x="242.6" y="117">TL074</text>
<text x="243.4" y="114.7">U5D</text>
<text x="257.5" y="118.9">R25</text>
<text x="31.5" y="121.5">SW1</text>
<text x="90.9" y="123.4">GND</text>
<text x="127.7" y="120.9">GND</text>
<text x="165.1" y="123.5">TL074</text>
<text x="165.9" y="121.2">U5C</text>
<text x="197.4" y="125">100k</text>
<text x="197.8" y="122.7">R26</text>
<text x="213.5" y="124.1">+</text>
<text x="257.6" y="121.2">100</text>
<text x="162.7" y="127.9">+</text>
<text x="189.8" y="131.8">RV8</text>
<text x="240.2" y="126.6">+</text>
<text x="190.1" y="134.2">100k</text>
<text x="234.4" y="136.1">GND</text>
<text x="74.5" y="141.3">+12V</text>
<text x="186.1" y="142.5">GND</text>
<text x="220.5" y="142.7">U7A</text>
<text x="104.1" y="149.6">C9</text>
<text x="177.1" y="146.6">100k</text>
<text x="177.4" y="144.3">R27</text>
<text x="217.3" y="149.5">+</text>
<text x="219.7" y="145.1">TL072</text>
<text x="257.5" y="146.8">R28</text>
<text x="257.6" y="149.1">100</text>
<text x="56" y="154.7">C10</text>
<text x="104.4" y="151.9">100u</text>
<text x="187.5" y="154.7">R29</text>
<text x="56" y="157">.1u</text>
<text x="64.1" y="158.8" transform="rotate(-90 64.1 158.8)">V+</text>
<text x="65.2" y="159.8">U7C</text>
<text x="76.8" y="158.8" transform="rotate(-90 76.8 158.8)">V+</text>
<text x="77.9" y="159.8">U5E</text>
<text x="89.5" y="158.8" transform="rotate(-90 89.5 158.8)">V+</text>
<text x="90.6" y="159.8">U8E</text>
<text x="187.5" y="157">51k</text>
<text x="56" y="166.1">C11</text>
<text x="65.3" y="162.1">TL072</text>
<text x="78" y="162.1">TL074</text>
<text x="90.7" y="162.1">TL074</text>
<text x="183.6" y="165.3">GND</text>
<text x="56" y="168.4">.1u</text>
<text x="104.2" y="168.7">C12</text>
<text x="104.4" y="171">100u</text>
<text x="45.2" y="179.3">GND</text>
<text x="74.7" y="179.2">-12V</text>
<text x="109.9" y="179.3">GND</text>
</g>
<g font-size="1.8" fill="#0000c2">
<text x="62.2" y="19">Expo Adj</text>
<text x="85.1" y="26.7">HF Trim</text>
<text x="167.6" y="39.8">Initial</text>
<text x="167.6" y="41.9">Width</text>
</g>
</svg>
